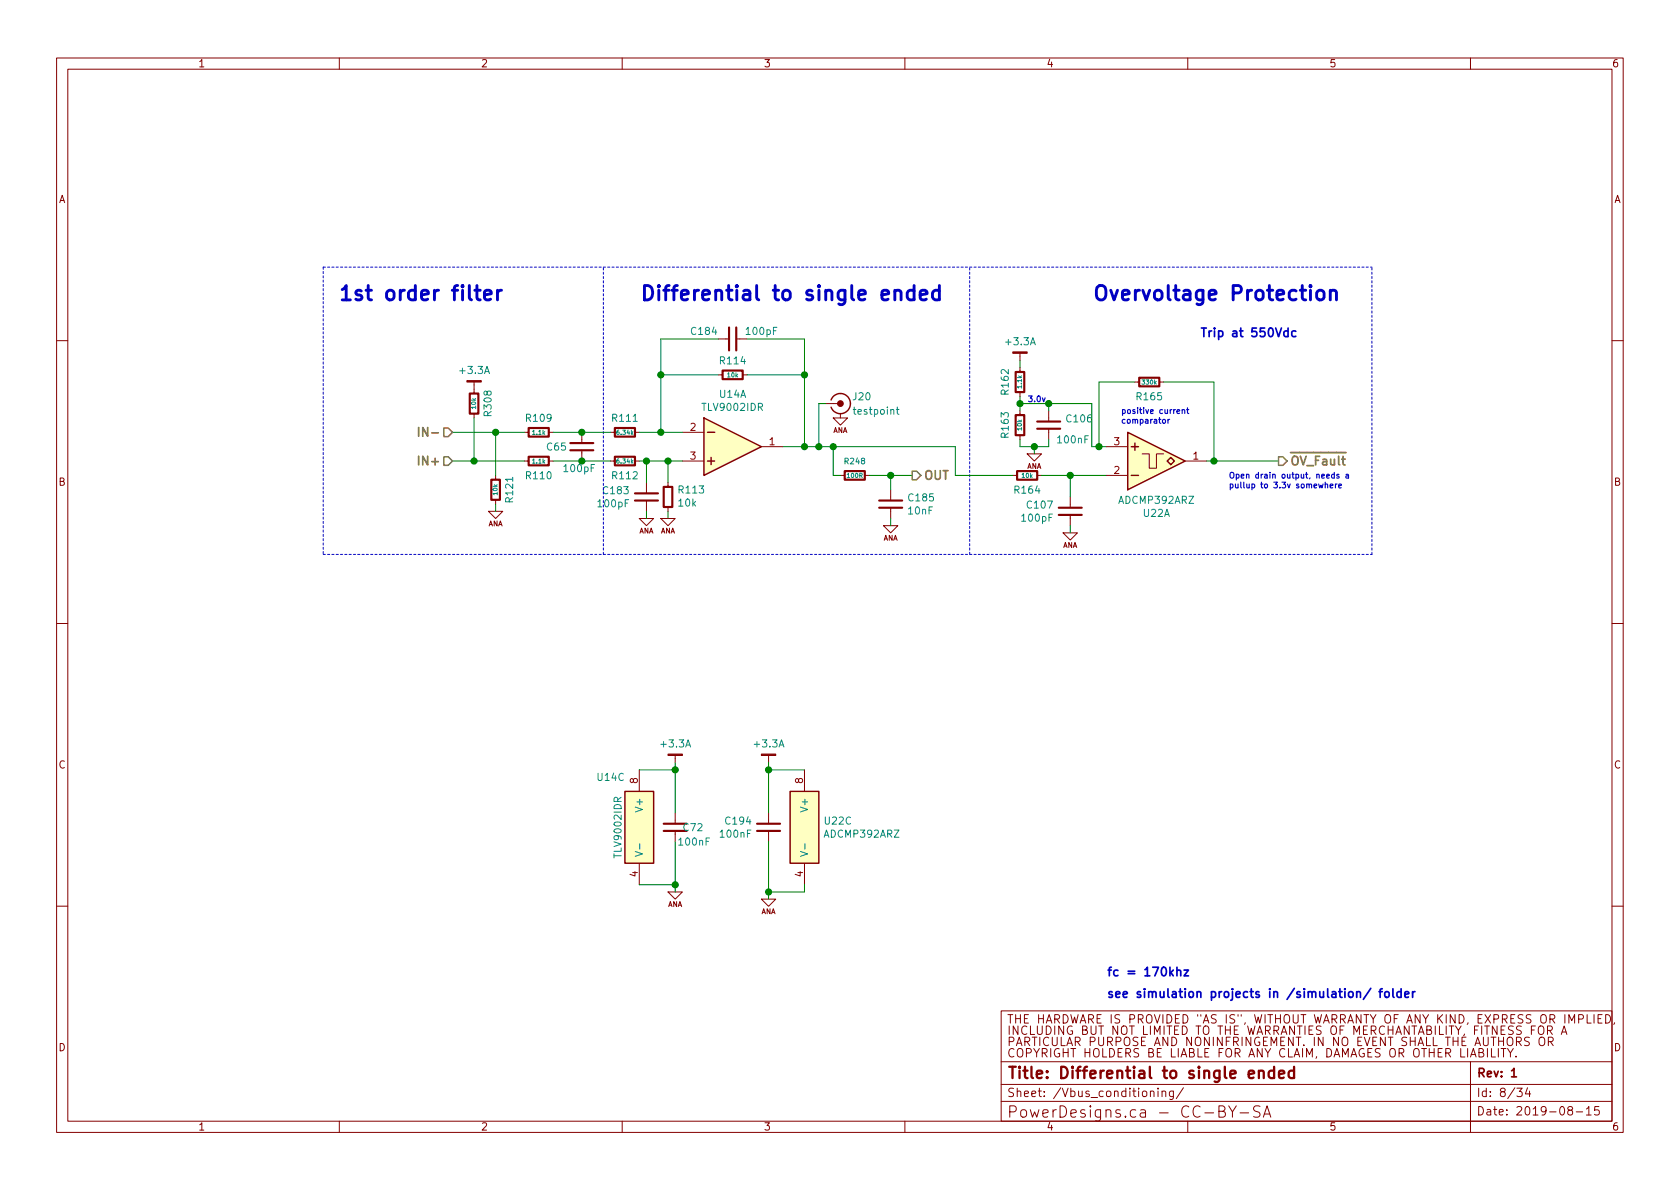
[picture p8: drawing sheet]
<svg xmlns="http://www.w3.org/2000/svg" width="297mm" height="210mm" viewBox="0 0 297 210" stroke-linecap="round" stroke-linejoin="round" font-family="sans-serif">
<g fill="none" stroke="#840000" stroke-width=".18">
<path d="M10 10.3h277v189.9h-277zM12 12.2h273v186.1h-273zM60 10.3v1.9M110 10.3v1.9M160 10.3v1.9M210 10.3v1.9M260 10.3v1.9M127 59.9h1.9M130.2 59.9h1.9M10 60.2h2M83.8 67.6v2M83.8 73.1v.8"/>
<path d="M92.7 76.4h.8M97 76.4h.8M102.9 76.4v2M102.9 79.6v1.9M107.9 76.4h.8M112.3 76.4h.7M120.6 76.4h3.9M127 66.3h.8M131.3 66.3h.8M134.6 79h3.8M146 71.4h2.6M147.3 73.9h2.6l-1.3 1.3z"/>
<path d="M148.6 73.1v.8M180.3 62.5v1.2M180.3 65v.8M180.3 69.3v.8M180.3 72.6v.8M180.3 77v.7M185.4 72.6v1.9M185.4 75.8v1.9M195.6 79h3.8M200.7 67.6h.7M205 67.6h.7M285 60.2h2"/>
<path d="M86.4 90.4h2.5l-1.3 1.3zM87.6 84.1v.7M87.6 88.4v.7M92.7 81.5h.8M97 81.5h.8M107.9 81.5h.8M112.3 81.5h.7M113 91.7h2.6l-1.3 1.3zM114.3 85.3v1.9M114.3 88.5v1.9M116.8 91.7h2.6l-1.3 1.3zM118.1 85.3v.8"/>
<path d="M118.1 89.7v.7M120.6 81.5h3.9M148.6 84.1h.8M152.9 84.1h.8M156.2 93h2.5l-1.2 1.2zM157.5 86.6v1.9M157.5 89.8v1.9M179.1 84.1h.7M181.6 80.3h2.5l-1.2 1.2zM183.4 84.1h.7M188 94.2h2.5l-1.3 1.3zM189.2 87.9v1.9"/>
<path d="M189.2 91.1v1.9M195.6 84.1h3.8M201.9 80.3h1.3v2.5h1.3v-2.5h1.2M209.5 81.5h3.9M10 110.3h2M285 110.3h2M113 136.1v3.8M119.4 133.6v1.3M135.9 133.6v1.3M142.2 136.1v3.8M113 152.6v3.9M118.1 157.7h2.5l-1.2 1.3z"/>
<path d="M119.4 143.8v1.9M119.4 146.9v1.9M134.6 159h2.6l-1.3 1.3zM135.9 143.8v1.9M135.9 146.9v1.9M142.2 152.6v3.9M10 160.2h2M177 178.8h108v19.5h-108zM280.6 179.4v1.5h.7M281.8 179.4v1.5M283.3 179.4h-.8v1.5h.8M283.9 179.4a.76 .76 0 0 1 .9 .8 .76 .76 0 0 1-.9 .7z"/>
<path d="M285 160.2h2M60 198.3v1.9M110 198.3v1.9M160 198.3v1.9M177 194.8h108M177 191.8h108M177 187.8h108M203.4 193.1l.2-.2 .4 .1v.9M204.7 192.4v.2M204.7 192.9v1M205.5 193.1v-.1a.37 .37 0 0 1 .6 .1v.8M205.5 192.9v1"/>
<path d="M207.5 192.9v1.3l-.3 .2h-.4M207.5 193l-.5-.1-.2 .3v.6l.2 .1 .5-.1M209.2 192.3l-1.2 2M210 198.3v1.9M215.5 196.5l.9-.1a.48 .48 0 0 0 .2-.5 .48 .48 0 0 0-.4-.4h-.7v2.1h.8a.53 .53 0 0 0 .4-.6 .53 .53 0 0 0-.5-.5M217.2 195.5l.7 1.1 .7-1.1M217.9 196.6v1M219.3 196.8h1.5M222.8 195.7l-.3-.2-.7 .2a.49 .49 0 0 0-.2 .4 .49 .49 0 0 0 .4 .4l.6 .2a.49 .49 0 0 1 .2 .5 .49 .49 0 0 1-.4 .4l-.8-.1M223.4 197.6l.6-2.1 .7 2.1M223.5 197h1M260 187.8v12.4"/>
<path d="M263.7 185.4v1.5h.7M264.9 185.4v1.5M265.8 185.4v1.5M266.5 185.4l.6 .8 .5-.8M267.1 186.2v.7M268 186.8v.1M268.2 192.4h.9l-.5 .6 .5 .1v.7l-.2 .1-.7-.1M270.1 192.3l-.4 1.1h.9M270.4 183.5l-.6-.1-.3 .3 .1 .3 .7 .3v.5a.62 .62 0 0 1-.8 0M270.4 192.9v1M272.2 183.6l.3-.2a.53 .53 0 0 1 .6 .5v.5a.51 .51 0 0 1-.8 .4 1.05 1.05 0 0 1-.1-1.2zM272.2 181.5a.5 .5 0 0 1 .5 0 .5 .5 0 0 1 .3 .4v.5a.5 .5 0 0 1-.5 .5 .5 .5 0 0 1-.5-.5v-.5z"/>
<path d="M273.6 182.2l.7-.1 .2-.2-.2-.4-.7-.1v1.5M273.8 184.2l.7-.1 .1-.2-.1-.3-.2-.2h-.5v1.5M274 182.2l.5 .7M274.1 184.2l.5 .7M276 182.9l.6-1.5 .4 1.5M276.2 182.5h.7M277.5 196.3l-.3-.3 .1-.2a.48 .48 0 0 1 .6 0l.2 .2-.2 .3-.6 .1a.48 .48 0 0 0 0 .6l.2 .2 .5-.2 .1-.4-.3-.3M278.7 196.6h1.1M279.1 180.2l.7-.1 .2-.2-.1-.3-.2-.2h-.6v1.5M280.5 196.1l.4-.4v1.5M280.5 197.2h.8M282.5 180.1h.5"/>
<path d="M282.7 195.7h-.7l-.1 .7 .2-.1h.5l.2 .2-.1 .5-.2 .2-.6-.2M285.5 180.8l-.2 .3"/>
</g>
<path d="M267.3 189.4l.4-.5v1.5M267.3 190.4h.8" fill="none" stroke="#840000" stroke-width=".3"/>
<path d="M222.6 189.5a.52 .52 0 0 1 .8 .1v1M222.6 189.3v1.3M225.3 189.4a.68 .68 0 0 0-.9 .1l-.1 .2 .1 .8 .3 .1 .6-.1M225.3 188.6v2M226.1 190l1-.2-.1-.4-.6-.1-.2 .1-.1 .2 .1 .9 .2 .1 .6-.1M228.8 189.4a.68 .68 0 0 0-.9 .1l-.1 .2 .1 .8 .3 .1 .6-.1M228.8 188.6v2" fill="none" stroke="#840000" stroke-width=".41"/>
<g fill="none" stroke="#840000" stroke-width=".38">
<path d="M128.9 57.9v4.1M130.2 57.9v4.1M83.1 69.6h1.5v3.5h-1.5zM93.5 75.7h3.5v1.5h-3.5zM100.8 79.6h4.1M100.8 78.4h4.1M108.7 75.7h3.6v1.5h-3.6zM127.8 65.5h3.5v1.6h-3.5zM179.6 65.8h1.5v3.5h-1.5zM179.6 73.4h1.5v3.6h-1.5zM183.4 75.8h4.1M183.4 74.5h4.1"/>
<path d="M201.4 66.8h3.6v1.5h-3.6zM86.9 84.8h1.5v3.6h-1.5zM93.5 80.8h3.5v1.5h-3.5zM108.7 80.8h3.6v1.5h-3.6zM112.3 88.5h4M112.3 87.2h4M117.3 86.1h1.6v3.6h-1.6zM149.4 83.3h3.5v1.5h-3.5zM155.4 89.8h4.1M155.4 88.5h4.1M179.8 83.3h3.6v1.5h-3.6zM187.2 91.1h4.1"/>
<path d="M187.2 89.8h4.1M117.3 146.9h4.1M117.3 145.7h4.1M133.9 146.9h4M133.9 145.7h4"/>
</g>
<g fill="#ffffc2" stroke="#ffffc2" stroke-width=".18">
<path d="M199.4 76.4l10.1 5.1-10.1 5.1z"/>
<path d="M139.7 139.9h5.1v12.7h-5.1z"/>
<path d="M124.5 73.9l10.1 5.1-10.1 5.1z"/>
<path d="M110.5 139.9h5.1v12.7h-5.1z"/>
</g>
<path d="M124.5 73.9l10.1 5.1-10.1 5.1zM125.1 76.4h1.3M146.9 70.7a1.77 1.77 0 0 1 2.8-.7 1.77 1.77 0 0 1 0 2.8 1.77 1.77 0 0 1-2.8-.8M199.4 76.4l10.1 5.1-10.1 5.1zM200 79h1.3M200.7 78.4v1.2M125.1 81.5h1.3M125.7 80.9v1.3M200 84.1h1.3M206.4 81.5l.6-.6 .6 .6-.6 .7zM110.5 139.9h5.1v12.7h-5.1zM139.7 139.9h5.1v12.7h-5.1z" fill="none" stroke="#840000" stroke-width=".25"/>
<path d="M158.5 72.4h.5M158.6 72v1.1l.4 .1M112.3 150.6l1.3 .4-1.3 .4M113.1 149.2v1M141.5 150.6l1.3 .4-1.3 .4M142.3 149.2v1" fill="none" stroke="#008484" stroke-width=".18"/>
<g fill="#840000" stroke="#840000" stroke-width=".18">
<path d="M118.1 133.3h2.5v.3h-2.5z"/>
<path d="M134.6 133.3h2.6v.3h-2.6z"/>
<path d="M179.1 62.2h2.5v.3h-2.5z"/>
<path d="M82.5 67.3h2.6v.3h-2.6z"/>
<circle cx="148.6" cy="71.4" r=".51"/>
</g>
<path d="M57.1 47.2h185.5M57.1 47.2v50.8M57.1 98h185.5M106.7 98v-50.8M171.4 98v-50.8M242.6 98v-50.8" fill="none" stroke="#0000c2" stroke-width=".18" stroke-dasharray=".4 .4"/>
<g fill="none" stroke="#008400" stroke-width=".18">
<path d="M127 59.9h-10.2v16.5M132.1 59.9h10.1v19.1M80 76.4h12.7M83.8 73.9v7.6M87.6 76.4v7.7M97.8 76.4h10.1M113 76.4h7.6M116.8 66.3h10.2M132.1 66.3h10.1M138.4 79h30.5v5.1h10.2M146 71.4h-1.2v7.6M147.3 79v5.1h1.3"/>
<path d="M180.3 77.7v1.3h5.1v-1.3M180.3 71.4h12.7v7.6h2.6M180.3 63.7v1.3M180.3 70.1v2.5M182.9 79v1.3M185.4 71.4v1.2M200.7 67.6h-6.4v11.4M205.7 67.6h8.9v13.9M80 81.5h12.7M87.6 89.1v1.3M97.8 81.5h10.1M113 81.5h7.6"/>
<path d="M114.3 81.5v3.8M114.3 90.4v1.3M118.1 81.5v3.8M118.1 90.4v1.3M153.7 84.1h7.6M157.5 84.1v2.5M157.5 91.7v1.3M184.1 84.1h11.5M189.2 84.1v3.8M189.2 93v1.2M213.4 81.5h12.7M113 136.1h6.4"/>
<path d="M119.4 134.9v8.9M135.9 136.1h6.3M135.9 134.9v8.9M113 156.5h6.4M119.4 148.8v8.9M135.9 148.8v10.2M142.2 156.5v1.2h-6.3"/>
</g>
<path d="M78.5 75.7h.7l.8 .7-.8 .8h-.7zM78.5 80.8h.7l.8 .7-.8 .8h-.7zM161.3 83.3h.8l.7 .8-.7 .7h-.8zM226.1 80.8h.7l.8 .7-.8 .8h-.7z" fill="none" stroke="#848400" stroke-width=".25"/>
<path d="M74 75.6v1.5M74 80.7v1.5" fill="none" stroke="#848400" stroke-width=".3"/>
<path d="M206.5 74.2v.6M206.8 74.2l-.3 .2M209 72.5h.4l.1 .6M209.8 72.4h.4M210 72.1v.9l.2 .1M235.2 85.9l.5-.1-.1-.2h-.3l-.1 .1v.5h.4M236.1 85.6v.7M236.4 85.6l-.3 .2M236.7 85.9l.5-.1-.1-.2h-.3l-.1 .1v.5h.4M236.7 83.9h-.2l-.2 .1 .4 .2v.3h-.4M238 83.9h.4v.7M238.4 84.1l-.5 .2 .2 .3 .3-.1" fill="none" stroke="#0000c2" stroke-width=".2"/>
<g fill="none" stroke="#0000c2" stroke-width=".3">
<path d="M227.7 58.6l-.4-.1-.2 .1v.8a.48 .48 0 0 0 .6 .1M227.7 58v1.5M229.1 58.6l-.4-.1-.3 .1v.8a.48 .48 0 0 0 .7 .1M208.1 171.7l.1-.1a.37 .37 0 0 1 .6 .1v.9M208.1 171v1.6M209.3 171.5h.8l-.8 1.1h.8M242.4 174.8l-1.4 1.9M243.8 175.4h.6M244.4 174.8l-.4 .3v1.3M244.9 175.5l.4-.1 .3 .2v.5l-.3 .3-.3-.1-.2-.2zM246.3 174.8v1.3l.2 .3M247.7 175.4h-.4l-.2 .1v.7a.48 .48 0 0 0 .6 .1"/>
<path d="M247.7 174.8v1.6M248.4 175.9l.7-.2-.1-.3h-.4l-.2 .2 .1 .7h.5M249.8 175.4v1M250.2 175.4l-.4 .2"/>
</g>
<g fill="none" stroke="#0000c2" stroke-width=".51">
<path d="M83.9 51.3h1M84.3 50.5v2.1l.1 .3 .5 .1M85.6 52.2l1.3-.3-.2-.4-.7-.2-.4 .4v.9l.2 .3 .2 .1 .7-.1M88 51.3v1.7M88.7 51.3a.64 .64 0 0 0-.7 .5M161.6 51.5l-.7-.2-.3 .2-.2 .3v.7l.2 .4 .3 .1 .7-.1M161.6 50.5v2.5M162.7 52.2l1.2-.3-.1-.4-.7-.2-.4 .4v.9l.1 .3 .3 .1 .7-.1M166.1 51.5l-.7-.2-.5 .5v.7l.2 .4 .3 .1 .7-.1M166.1 50.5v2.5M233 51.5a.69 .69 0 0 1 1.1 .3v.7a.68 .68 0 0 1-.6 .6 .68 .68 0 0 1-.7-.6v-.7zM235.2 51.6a.66 .66 0 0 1 1-.1l.1 .2v1.3"/>
<path d="M235.2 51.3v1.7"/>
</g>
<g fill="#008400" stroke="#008400" stroke-width=".25">
<circle cx="119.4" cy="136.1" r=".51"/>
<circle cx="102.9" cy="81.5" r=".51"/>
<circle cx="102.9" cy="76.4" r=".51"/>
<circle cx="119.4" cy="156.5" r=".51"/>
<circle cx="116.8" cy="76.4" r=".51"/>
<circle cx="83.8" cy="81.5" r=".51"/>
<circle cx="87.6" cy="76.4" r=".51"/>
<circle cx="194.3" cy="79" r=".51"/>
<circle cx="147.3" cy="79" r=".51"/>
<circle cx="214.6" cy="81.5" r=".51"/>
<circle cx="157.5" cy="84.1" r=".51"/>
<circle cx="144.8" cy="79" r=".51"/>
<circle cx="142.2" cy="79" r=".51"/>
<circle cx="135.9" cy="157.7" r=".51"/>
<circle cx="135.9" cy="136.1" r=".51"/>
<circle cx="118.1" cy="81.5" r=".51"/>
<circle cx="182.9" cy="79" r=".51"/>
<circle cx="185.4" cy="71.4" r=".51"/>
<circle cx="114.3" cy="81.5" r=".51"/>
<circle cx="116.8" cy="66.3" r=".51"/>
<circle cx="180.3" cy="71.4" r=".51"/>
<circle cx="189.2" cy="84.1" r=".51"/>
<circle cx="142.2" cy="66.3" r=".51"/>
</g>
<g font-size="3.5" fill="#0000c2">
<text x="59.7" y="53.2">1st order filter</text>
<text x="113" y="53.2">Differential to single ended</text>
<text x="193" y="53.2">Overvoltage Protection</text>
</g>
<g font-size="2.8" fill="#840000">
<text x="178" y="190.7">Title: Differential to single ended</text>
<text x="178" y="197.7">PowerDesigns.ca - CC-BY-SA</text>
</g>
<g font-size="2.1" fill="#0000c2">
<text x="212.1" y="59.6">Trip at 550Vdc</text>
<text x="195.6" y="172.6">fc = 170khz</text>
<text x="195.6" y="176.4">see simulation projects in /simulation/ folder</text>
</g>
<g font-size="2.1" fill="#848400">
<text x="75.3" y="77.2">IN-</text>
<text x="74.7" y="82.3">IN+</text>
<text x="228" y="82.3">OV_Fault</text>
<text x="163.2" y="84.8">OUT</text>
</g>
<g font-size="2.1" fill="#840000">
<text x="178" y="185">PARTICULAR PURPOSE AND NONINFRINGEMENT. IN NO EVENT SHALL THE AUTHORS OR</text>
<text x="178" y="181">THE HARDWARE IS PROVIDED &quot;AS IS&quot;, WITHOUT WARRANTY OF ANY KIND, EXPRESS OR IMPLIED,</text>
<text x="178" y="183">INCLUDING BUT NOT LIMITED TO THE WARRANTIES OF MERCHANTABILITY, FITNESS FOR A</text>
<text x="178" y="187">COPYRIGHT HOLDERS BE LIABLE FOR ANY CLAIM, DAMAGES OR OTHER LIABILITY.</text>
<text x="261" y="190.5">Rev: 1</text>
<text x="178" y="194">Sheet: /Vbus_conditioning/</text>
<text x="261" y="197.3">Date: 2019-08-15</text>
<text x="261" y="194">Id: 8/34</text>
</g>
<g font-size="1.8" fill="#840000">
<text x="35" y="11.9">1</text>
<text x="85" y="11.9">2</text>
<text x="135" y="11.9">3</text>
<text x="185" y="11.9">4</text>
<text x="235" y="11.9">5</text>
<text x="285" y="11.9">6</text>
<text x="10.4" y="35.9">A</text>
<text x="285.4" y="35.9">A</text>
<text x="122.1" y="76.2">2</text>
<text x="122.1" y="81.3">3</text>
<text x="136" y="78.7">1</text>
<text x="197" y="83.8">2</text>
<text x="197" y="78.7">3</text>
<text x="211" y="81.3">1</text>
<text x="10.4" y="85.9">B</text>
<text x="285.4" y="85.9">B</text>
<text x="10.4" y="135.9">C</text>
<text x="285.4" y="135.9">C</text>
<text x="112.8" y="138.5" transform="rotate(-90 112.8 138.5)">8</text>
<text x="142" y="138.5" transform="rotate(-90 142 138.5)">8</text>
<text x="112.8" y="155" transform="rotate(-90 112.8 155)">4</text>
<text x="142" y="155" transform="rotate(-90 142 155)">4</text>
<text x="10.4" y="185.9">D</text>
<text x="285.4" y="185.9">D</text>
<text x="35" y="199.9">1</text>
<text x="85" y="199.9">2</text>
<text x="135" y="199.9">3</text>
<text x="185" y="199.9">4</text>
<text x="235" y="199.9">5</text>
<text x="285" y="199.9">6</text>
</g>
<g font-size="1.8" fill="#008484">
<text x="122.4" y="59.2">C184</text>
<text x="132.1" y="59.2">100pF</text>
<text x="127.4" y="64.4">R114</text>
<text x="178" y="61.1">+3.3A</text>
<text x="81.4" y="66.1">+3.3A</text>
<text x="127.3" y="70.4">U14A</text>
<text x="150.9" y="70.8">J20</text>
<text x="178.4" y="69.7" transform="rotate(-90 178.4 69.7)">R162</text>
<text x="201.1" y="70.8">R165</text>
<text x="86.9" y="73.5" transform="rotate(-90 86.9 73.5)">R308</text>
<text x="93.1" y="74.6">R109</text>
<text x="108.4" y="74.6">R111</text>
<text x="124.4" y="72.7">TLV9002IDR</text>
<text x="151.2" y="73.3">testpoint</text>
<text x="178.4" y="77.3" transform="rotate(-90 178.4 77.3)">R163</text>
<text x="188.7" y="74.7">C106</text>
<text x="96.8" y="79.7">C65</text>
<text x="99.8" y="83.5">100pF</text>
<text x="187.1" y="78.4">100nF</text>
<text x="90.7" y="88.7" transform="rotate(-90 90.7 88.7)">R121</text>
<text x="93.1" y="84.8">R110</text>
<text x="105.9" y="89.7">100pF</text>
<text x="106.8" y="87.4">C183</text>
<text x="108.4" y="84.8">R112</text>
<text x="120" y="89.6">10k</text>
<text x="120.1" y="87.3">R113</text>
<text x="160.8" y="88.7">C185</text>
<text x="179.5" y="87.3">R164</text>
<text x="181.7" y="89.9">C107</text>
<text x="197.9" y="89.1">ADCMP392ARZ</text>
<text x="160.7" y="91">10nF</text>
<text x="180.8" y="92.2">100pF</text>
<text x="202.2" y="91.4">U22A</text>
<text x="117" y="132.2">+3.3A</text>
<text x="133.5" y="132.2">+3.3A</text>
<text x="105.7" y="138.1">U14C</text>
<text x="113.7" y="143.2" transform="rotate(-90 113.7 143.2)">V+</text>
<text x="142.9" y="143.2" transform="rotate(-90 142.9 143.2)">V+</text>
<text x="120.2" y="149.5">100nF</text>
<text x="120.9" y="147">C72</text>
<text x="127.5" y="148.1">100nF</text>
<text x="128.4" y="145.8">C194</text>
<text x="145.8" y="148.1">ADCMP392ARZ</text>
<text x="145.9" y="145.8">U22C</text>
<text x="109.9" y="151.5" transform="rotate(-90 109.9 151.5)">TLV9002IDR</text>
</g>
<g font-size="1.4" fill="#0000c2">
<text x="181.6" y="71.1">3.0v</text>
<text x="198.1" y="73.2">positive current</text>
<text x="198.1" y="74.9">comparator</text>
<text x="217.2" y="84.6">Open drain output, needs a</text>
<text x="217.2" y="86.3">pullup to 3.3v somewhere</text>
</g>
<text font-size="1.4" fill="#008484" x="149.5" y="82.1">R248</text>
<g font-size="1.2" fill="#840000">
<text x="147.2" y="76.5">ANA</text>
<text x="181.5" y="82.9">ANA</text>
<text x="86.3" y="93.1">ANA</text>
<text x="113" y="94.3">ANA</text>
<text x="116.8" y="94.3">ANA</text>
<text x="156.1" y="95.6">ANA</text>
<text x="187.9" y="96.9">ANA</text>
<text x="118" y="160.4">ANA</text>
<text x="134.5" y="161.6">ANA</text>
</g>
<g font-size="1.1" fill="#008484">
<text x="128.7" y="66.7">10k</text>
<text x="180.7" y="68.6" transform="rotate(-90 180.7 68.6)">1.1k</text>
<text x="202" y="68">330k</text>
<text x="84.2" y="72.3" transform="rotate(-90 84.2 72.3)">10k</text>
<text x="94.2" y="76.9">1.1k</text>
<text x="109.2" y="76.9">6.34k</text>
<text x="180.7" y="76.1" transform="rotate(-90 180.7 76.1)">10k</text>
<text x="94.2" y="82">1.1k</text>
<text x="109.2" y="82">6.34k</text>
<text x="88" y="87.5" transform="rotate(-90 88 87.5)">10k</text>
<text x="149.9" y="84.5">100R</text>
<text x="180.7" y="84.5">10k</text>
</g>
</svg>
